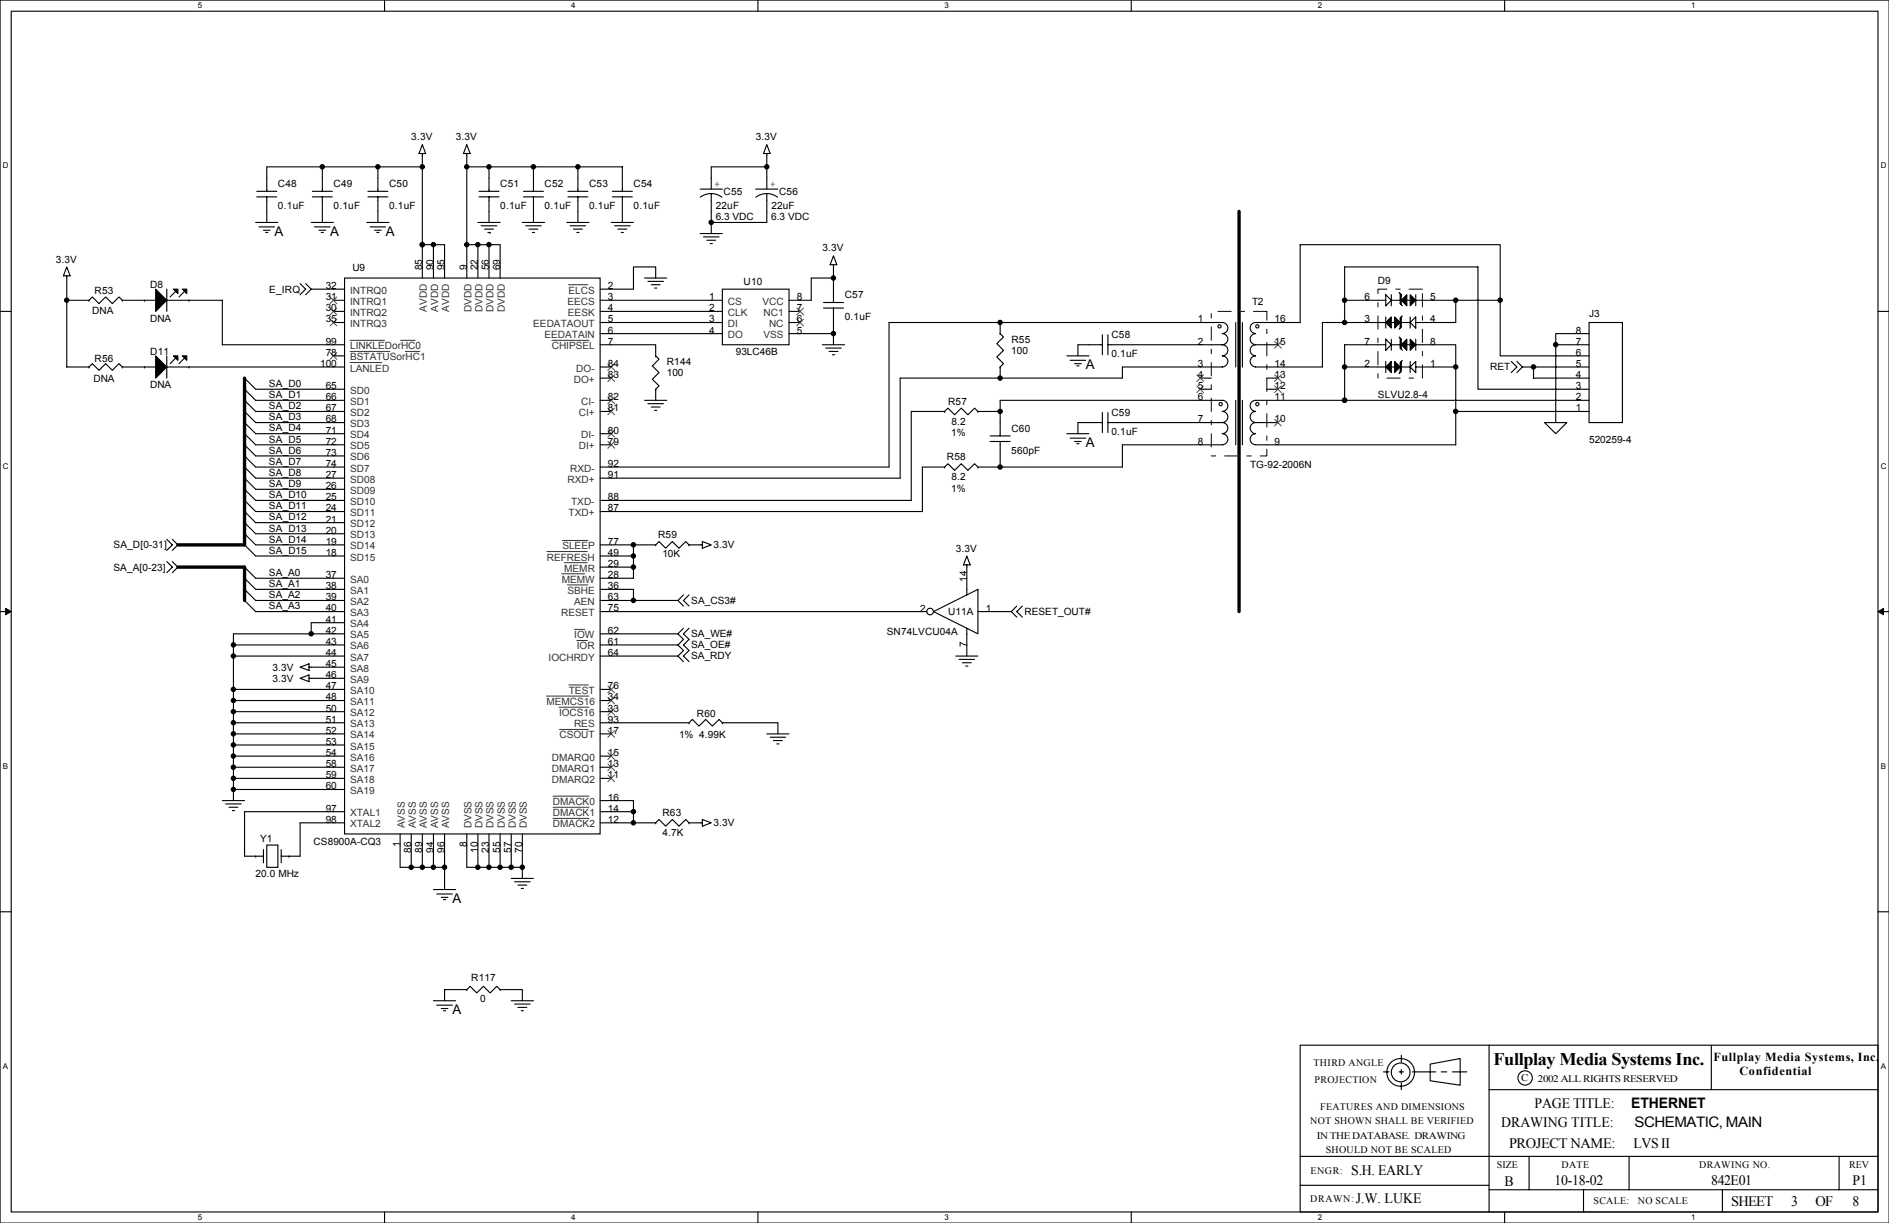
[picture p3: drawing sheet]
<svg xmlns="http://www.w3.org/2000/svg" width="432mm" height="279mm" viewBox="0 0 432 279" stroke-linecap="round" stroke-linejoin="round" font-family="sans-serif">
<path d="M0 0h431.8v279.4h-431.8zM2.6 2.6h426.7v274.3h-426.7z" fill="none" stroke="#000" stroke-width=".25"/>
<g fill="#fff">
<path d="M45.2 .3h1v2h-1z"/>
<path d="M45.2 277.1h1v2.1h-1z"/>
</g>
<path d="M87.9 0v2.6M87.9 276.9v2.5" fill="none" stroke="#000" stroke-width=".25"/>
<g fill="#fff">
<path d="M130.6 .3h1v2h-1z"/>
<path d="M130.6 277.1h1v2.1h-1z"/>
</g>
<path d="M173.2 0v2.6M173.2 276.9v2.5" fill="none" stroke="#000" stroke-width=".25"/>
<g fill="#fff">
<path d="M215.9 .3h1v2h-1z"/>
<path d="M215.9 277.1h1v2.1h-1z"/>
</g>
<path d="M258.6 0v2.6M258.6 276.9v2.5" fill="none" stroke="#000" stroke-width=".25"/>
<g fill="#fff">
<path d="M301.3 .3h1v2h-1z"/>
<path d="M301.3 277.1h1v2.1h-1z"/>
</g>
<path d="M343.9 0v2.6M343.9 276.9v2.5" fill="none" stroke="#000" stroke-width=".25"/>
<g fill="#fff">
<path d="M386.6 .3h1v2h-1z"/>
<path d="M386.6 277.1h1v2.1h-1z"/>
<path d="M.7 36.9h1.2v2h-1.2z"/>
<path d="M429.9 36.9h1.3v2h-1.3z"/>
<path d="M.7 105.4h1.2v2.1h-1.2z"/>
<path d="M429.9 105.4h1.3v2.1h-1.3z"/>
</g>
<path d="M0 71.1h2.6M429.3 71.1h2.5" fill="none" stroke="#000" stroke-width=".25"/>
<g fill="#fff">
<path d="M.7 174h1.2v2h-1.2z"/>
<path d="M429.9 174h1.2v2h-1.2z"/>
</g>
<path d="M0 139.7h2.6M429.3 139.7h2.5" fill="none" stroke="#000" stroke-width=".25"/>
<path d="M1.3 139l1.3 .7-1.3 .7zM429.3 139.7l1.3-.7v1.4z" fill="#000" stroke="#000" stroke-width=".23"/>
<g fill="#fff">
<path d="M.7 242.6h1.2v2h-1.2z"/>
<path d="M429.9 242.6h1.2v2h-1.2z"/>
</g>
<g fill="none" stroke="#000" stroke-width=".25">
<path d="M73.7 38.1v5.6M86.4 38.1v2.6M96.5 33l.8 2.1h-1.5zM96.5 38.1h-35.5v5.6M96.5 35.1v25.9M106.7 33l.8 2.1h-1.6zM106.7 38.1h35.6v5.6M106.7 35.1v25.9M111.8 38.1v5.6M121.9 38.1v5.6M132.1 38.1v5.6M175.3 33l.7 2.1h-1.5z"/>
<path d="M175.3 38.1h-12.7v2.6M175.3 35.1v5.6M58.4 50.8h5.1M58.7 45h4.6M58.7 43.7h4.6M59.2 51.8h3.6M60.2 52.6h1.5M60.7 53.1h.5M61 45v5.8M71.1 50.8h5.1M71.4 45h4.6M71.4 43.7h4.6"/>
<path d="M71.9 51.8h3.6M72.9 52.6h1.5M73.4 53.1h.5M73.7 45v5.8M83.8 50.8h5.1M84.6 51.8h3.6M85.6 52.6h1.5M86.1 53.1h.5M86.4 48.3v2.5M96.5 55.9h5.1v5.1M99.1 55.9v5.1M106.7 55.9h7.6v5.1"/>
<path d="M109.2 50.8h5.1M109.2 55.9v5.1M109.5 45h4.6M109.5 43.7h4.6M110 51.6h3.6M110.8 52.3h2M111.5 53.1h.5M111.8 45v5.8M111.8 55.9v5.1M112 53.1h.1M119.4 50.8h5.1M119.7 45h4.5"/>
<path d="M119.7 43.7h4.5M120.2 51.6h3.5M120.9 52.3h2.1M121.7 53.1h.5M121.9 45v5.8M129.6 50.8h5M129.8 45h4.6M129.8 43.7h4.6M130.3 51.6h3.6M131.1 52.3h2M131.8 53.1h.6M132.1 45v5.8"/>
<path d="M139.7 50.8h5.1M140 45h4.5M140 43.7h4.5M140.5 51.6h3.5M141.2 52.3h2.1M142 53.1h.5M142.3 45v5.8M160 53.4h5.1M160.8 54.1h3.6M161.6 54.9h2M162.3 55.6h.5M162.6 48.3v5.1"/>
<path d="M175.3 48.3v2.5h-12.7M190.5 58.4l.8 2.1h-1.5zM15.3 61l.7 2h-1.5zM15.3 68.6h5M15.3 63v20.8h5M20.3 68.6l.8-.8 1.5 1.6 1.6-1.6 1.5 1.6 1.5-1.6 .8 .8M20.3 68.6h.1M28 68.6h.1M28 68.6h7.6M33 68.6h.1M38.1 68.6h12.7v10.2h25.4M38.1 66.1v5"/>
<path d="M40.2 66.6l-1.3 1.2M42.2 66.6l-1.3 1.2M43.2 68.6h.1M68.6 64.8l1.3 1.3-1.3 1.2M69.9 64.8l1.2 1.3M71.1 66.1l-1.2 1.2M71.1 66.1h5.1M139.7 78.8h10.2v2.5M139.7 76.2h22.9M139.7 73.7h22.9M139.7 68.6h22.9M139.7 71.1h22.9"/>
<path d="M147.3 63.5h5.1M148.1 64.3h3.6M148.9 65h2M149.6 65.8h.5M149.9 63.5v-2.5h-5.1v5.1h-5.1M182.9 76.2h7.6M188 78.8h5.1M188.2 70.4h4.6M188.2 69.1h4.6M188.7 79.5h3.6M190.5 60.5v8.6M190.5 70.4v8.4"/>
<path d="M190.5 63.5h-5.1v5.1h-2.5M228.6 73.7v2.5M252 78.8h-5.6v2.5M252 76.5v4.5M253.3 78.8h21M253.3 76.5v4.5M274.3 73.7h-71.1v33h-63.5M307.4 68.6v-7.6h30.4v27.9h25.4M307.4 68.6v5.1h9.4M307.4 73.7h-5.1v10.1h-10.2M307.4 68.6h9.4M316.8 78.8v-1.3l1.2 1.3"/>
<path d="M316.8 67.3l1.2 1.3-1.2 1.3zM316.8 72.4v2.6M318 78.8l-1.2 1.2v-1.2h-9.4v5h9.4v1.3M318 78.8h2.1M318 73.7h.8M318 68.6h2.1M318 67.3v2.6M318 77.5v2.5M319.8 77l.5 .5v2.3M319.8 66.8l.5 .5v2.3M320.1 77.2v2.3l.5 .5M320.1 67.1v2.3l.5 .5"/>
<path d="M320.3 72.4v2.3l-.5 .5M320.3 73.7h2M320.6 72.2l-.5 .5v2.3M321.6 78.8h.7M321.6 68.6h.7M322.3 73.7l1.3-1.3v2.6zM322.3 72.4v2.6M323.6 78.8h9.2v5M323.6 68.6h9.2M323.6 67.3v2.6M323.6 77.5v2.5M342.9 68.6v12.7h20.3"/>
<path d="M342.9 68.6v-12.7h-45.7v17.8h-5.1M342.9 68.6h-10.1v5.1h-9.2M355.6 78.8v17.7M363.2 73.7h7.7v22.8h-7.7zM363.2 76.2h-7.6v2.6h7.6M20.3 83.8l.8-.7 1.5 1.5 1.6-1.5 1.5 1.5 1.5-1.5 .8 .7M20.3 83.8h.1M28 83.8h.1M28 83.8h7.6M33 83.8h.1M38.1 83.8h38.1M38.1 81.3v5.1"/>
<path d="M40.2 81.8l-1.3 1.3M42.2 81.8l-1.3 1.3M43.2 83.8h.1M55.9 99.1l2.5 2.5h17.8M55.9 96.5l2.5 2.6h17.8M55.9 94l2.5 2.5h17.8M55.9 91.5l2.5 2.5h17.8M55.9 88.9l2.5 2.6h17.8M55.9 86.4l2.5 2.5h17.8M147.3 91.5h5.1M148.1 92.2h3.6M148.9 93h2"/>
<path d="M149.6 93.7h.5M149.9 81.3l.7 .8-1.5 1.5 1.5 1.5-1.5 1.5 1.5 1.6-.7 .7M149.9 81.3h.1M149.9 88.9h.1M149.9 88.9v2.6M189.5 80.3h2M190.3 81h.5M215.9 94h-7.6v20.3h-68.6M223.5 94h5.1M226.3 99.6h4.6M228.6 83.8v2.6M243.9 99.1h5"/>
<path d="M243.9 81.3h5M244.6 82.3h3.6M245.6 83.1h1.6M246.1 83.6h.6M252 96.5h-5.6v2.6M252 94.3v4.5M253.3 96.5h21M253.3 94.3v4.5M274.3 83.8h-17.7v2.6h-50.8v22.8h-66.1M274.3 91.5h-45.7v8.1M292.1 91.5h71.1M307.4 83.8v7.7"/>
<path d="M316.8 82.6v1.2M318 83.8h.8M320.1 85.1l-.3 .3M320.3 82.6v2.3l-.2 .2M320.3 83.8h2M320.6 82.3l-.5 .5v2.3M322.3 83.8l1.3-1.2v2.5zM322.3 82.6v2.5M323.6 83.8h9.2v10.2h30.4M332.8 94v7.6h-40.7M345.5 82.6l1.2 1.2-1.2 1.3M346.7 82.6l1.3 1.2"/>
<path d="M348 83.8l-1.3 1.3M348 83.8h15.2M350.5 83.8v2.6h12.7M353.1 96.5h5.1l-2.6 2.6zM55.9 101.6l2.5 2.6h17.8M55.9 119.4l2.5 2.5h17.8M55.9 116.9l2.5 2.5h17.8M55.9 114.3l2.5 2.6h17.8M55.9 109.2l2.5 2.6h17.8M55.9 111.8l2.5 2.5h17.8M55.9 106.7l2.5 2.5h17.8M55.9 104.2l2.5 2.5h17.8"/>
<path d="M215.9 106.7h-5.1v10.2h-71.1M226.3 100.9h4.6M228.6 100.9v5.8M244.6 100.1h3.6M245.6 100.9h1.6M246.1 101.4h.6M274.3 101.6h-17.7v5.1h-33.1M38.1 128.3l1.3 1.3-1.3 1.2M38.1 123.2l1.3 1.3-1.3 1.3M39.4 128.3l1.3 1.3-1.3 1.2M39.4 123.2l1.3 1.3-1.3 1.3M55.9 124.5l2.5 2.5h17.8"/>
<path d="M55.9 121.9l2.5 2.6h17.8M55.9 137.2l2.5 2.5h17.8M55.9 134.6l2.5 2.6h17.8M55.9 132.1l2.5 2.5h17.8M55.9 129.6l2.5 2.5h17.8M139.7 124.5h10.2M139.7 127h5.1M139.7 137.2h15.3M139.7 134.6h5.1v2.6M139.7 139.7h71.1M139.7 129.6h5.1M144.8 124.5v7.6h-5.1"/>
<path d="M149.9 124.5l.7-.8 1.6 1.5 1.5-1.5 1.5 1.5 1.5-1.5 .8 .8M149.9 124.5h.1M155 137.2l1.2 1.3M156.2 135.9l-1.2 1.3M157.5 135.9l-1.3 1.3 1.3 1.3M157.5 124.5h.1M157.5 124.5h3M160.5 123.7l2.1 .8-2.1 .7zM213.4 139.7l10.1-5.1v10.2zM221 127l.8 2.1h-1.6zM221 129.1v3M221 134.6v1.3"/>
<path d="M223.5 139.7h7.7M231.2 139.7l1.2 1.3M232.4 138.5l-1.2 1.2M233.7 138.5l-1.3 1.2 1.3 1.3M53.4 157.5h22.8M53.4 147.3h22.8M53.4 149.9h22.8M68.6 155l2-.8v1.5zM68.6 152.4l2-.7v1.5zM70.6 155h5.6M70.6 152.4h5.6M76.2 144.8h-22.8v38.1"/>
<path d="M76.2 142.3h-5.1v2.5M139.7 144.8h15.3M139.7 147.3h15.3M139.7 149.9h15.3M155 144.8l1.2 1.3-1.2 1.2M155 147.3l1.2 1.3-1.2 1.3M155 149.9l1.2 1.3M156.2 143.5l-1.2 1.3M157.5 143.5l-1.3 1.3 1.3 1.3-1.3 1.2 1.3 1.3-1.3 1.3 1.3 1.3M218.5 149.9h5M219.2 150.6h3.6M220 151.4h2"/>
<path d="M220.7 152.2h.6M221 143.5v1.3M221 147.3v2.6M53.4 162.6h22.8M53.4 170.2h22.8M53.4 165.1h22.8M53.4 167.7h22.8M53.4 177.8h22.8M53.4 160h22.8M53.4 175.3h22.8M53.4 172.7h22.8M139.7 165.1h17.8"/>
<path d="M157.5 165.1l.8-.7 1.5 1.5 1.5-1.5 1.5 1.5 1.6-1.5 .7 .7M157.5 165.1h.1M165.1 165.1h.1M165.1 165.1h12.7v2.6M175.3 167.7h5.1M176 168.4h3.6M176.8 169.2h2M177.6 169.9h.5M50.8 182.9h5.1M51.6 183.7h3.5M52.3 184.4h2.1M53.1 185.2h.5"/>
<path d="M53.4 180.4h22.8M76.2 185.4h-20.3v10.2h2.5M76.2 188h-7.6v7.6h-2.5M91.5 193.1v5h10.1M94 193.1v5M96.5 193.1v5M99.1 193.1v5M101.6 193.1v10.1M106.7 193.1v5h12.7M109.2 193.1v5M111.8 193.1v5M114.3 193.1v5"/>
<path d="M116.9 193.1v5M119.4 193.1v7.6M139.7 185.4h5.1M139.7 188h10.2M139.7 182.9h5.1v5.1M157.5 188h3M160.5 187.2l2.1 .8-2.1 .7zM0 208.3h2.6M99.1 203.2h5.1M99.8 204.2h3.6M100.9 205h1.5M101.4 205.5h.5"/>
<path d="M116.9 200.7h5M117.6 201.4h3.6M118.4 202.2h2M119.1 203h.6M429.3 208.3h2.5M99.1 228.6h5.1M99.8 229.6h3.6M100.9 230.4h1.5M101.4 230.9h.5M106.7 226.1l.8-.8 1.5 1.5 1.5-1.5 1.5 1.5 1.6-1.5 .7 .8M106.7 226.1h.1M106.7 226.1h-5.1v2.5"/>
<path d="M114.3 226.1h5.1v2.5M114.3 226.1h.1M116.9 228.6h5M117.6 229.4h3.6M118.4 230.1h2M119.1 230.9h.6M340.4 238.8h88.9v38.1h-88.9zM340.4 238.8h-43.2v38.1h43.2M391.2 238.8v10.1M316.3 244.9h1.2M319.8 244.9h1M320.3 241.1v1.5"/>
<path d="M320.3 244.4v1M320.3 247.4v1.5M322.9 244.9h5.3M326.9 243.1l6.9-1.3v6.1l-6.9-1zM329.5 244.9h1.2M332 244.9h3.3M340.4 248.9h88.9M297.2 264.2h132.1M297.2 270.8h43.2M340.4 271.8h88.9M349.5 264.2v7.6M362 271.8v5.1"/>
<path d="M372.4 264.2v7.6M393.7 271.8v5.1M420.4 264.2v7.6"/>
<circle cx="320.2" cy="245" r="3.2"/>
<circle cx="320.2" cy="245" r="2.15"/>
<circle cx="348.6" cy="246.3" r="1.64"/>
</g>
<path d="M283.2 48.3v91.4M55.9 86.4v38.1h-15.2M40.7 129.6h15.2v7.6" fill="none" stroke="#000" stroke-width=".76"/>
<g fill="#000" stroke="#000" stroke-width=".25">
<path d="M35.6 66.1l2.5 2.5-2.5 2.5z" fill-rule="evenodd"/>
<path d="M39.6 66.1h1.1v1z" fill-rule="evenodd"/>
<path d="M41.7 66.1h1v1z" fill-rule="evenodd"/>
<path d="M318 72.4v2.6l-1.2-1.3z" fill-rule="evenodd"/>
<path d="M318.8 72.4l1.3 1.3-1.3 1.3z" fill-rule="evenodd"/>
<path d="M320.3 78.8l1.3-1.3v2.5z" fill-rule="evenodd"/>
<path d="M320.3 68.6l1.3-1.3v2.6z" fill-rule="evenodd"/>
<path d="M322.3 77.5l1.3 1.3-1.3 1.2z" fill-rule="evenodd"/>
<path d="M322.3 67.3l1.3 1.3-1.3 1.3z" fill-rule="evenodd"/>
<path d="M35.6 81.3l2.5 2.5-2.5 2.6z" fill-rule="evenodd"/>
<path d="M39.6 81.3h1.1v1z" fill-rule="evenodd"/>
<path d="M41.7 81.3h1v1z" fill-rule="evenodd"/>
<path d="M318 82.6v2.5l-1.2-1.3z" fill-rule="evenodd"/>
<path d="M318.8 82.6l1.3 1.2-1.3 1.3z" fill-rule="evenodd"/>
</g>
<path d="M315 66.1h10.1v20.3h-10.1z" fill="none" stroke="#fff" stroke-width=".23" stroke-dasharray="3 2 1 2"/>
<path d="M315 66.1h10.1v20.3h-10.1z" fill="none" stroke="#000" stroke-width=".23" stroke-dasharray="3 2 1 2"/>
<circle cx="212.6" cy="139.7" r=".76" fill="#fff" stroke="#000" stroke-width=".25"/>
<g fill="none" stroke="#000" stroke-width=".25">
<path d="M84.1 45h4.6M84.1 43.7h4.6M86.4 40.7v3M86.4 45v3.3M160 43.2h5.1M160.1 45a4.1 4.1 0 0 1 4.9 0M162.6 40.7v2.5M162.6 44.2v4.1M172.7 43.2h5.1M172.8 45a4.1 4.1 0 0 1 4.9 0M175.3 40.7v2.5M175.3 44.2v4.1"/>
<path d="M76.2 73.7h2.6M76.2 78.8h2.6M76.2 66.1h2.6M76.2 68.6h2.6M76.2 71.1h2.6M78.8 63.5h58.4v127h-58.4zM96.5 61v2.5M99.1 61v2.5M101.6 61v2.5M106.7 61v2.5M109.2 61v2.5M111.8 61v2.5"/>
<path d="M114.3 61v2.5M137.2 73.7h2.5M137.2 78.8h2.5M137.2 66.1h2.5M137.2 68.6h2.5M137.2 71.1h2.5M137.2 76.2h2.5M162.6 73.7h2.5M162.6 68.6h2.5M162.6 71.1h2.5M162.6 76.2h2.5M165.1 66.1h15.3v12.7h-15.3z"/>
<path d="M180.4 73.7h2.5M180.4 68.6h2.5M180.4 71.1h2.5M180.4 76.2h2.5M228.6 76.2l.8 .8-1.5 1.5 1.5 1.5-1.5 1.6 1.5 1.5-.8 .7M228.6 76.2h.1M274.3 73.7h5.1M274.3 78.8h5.1M279.4 73.7a1.26 1.26 0 0 1 1.3 1.2 1.26 1.26 0 0 1-1.3 1.3M279.4 76.2a1.26 1.26 0 0 1 1.3 1.3 1.26 1.26 0 0 1-1.3 1.2 1.27 1.27 0 0 1 1.3 1.3 1.27 1.27 0 0 1-1.3 1.3M282.5 73.7v10.1M284 73.7v10.1"/>
<path d="M287 78.8a1.26 1.26 0 0 0-1.2 1.2 1.26 1.26 0 0 0 1.2 1.3M287 76.2a1.26 1.26 0 0 0-1.2 1.3 1.26 1.26 0 0 0 1.2 1.2M287 78.8h5.1M292.1 73.7h-5.1a1.26 1.26 0 0 0-1.2 1.2 1.26 1.26 0 0 0 1.2 1.3M76.2 83.8h2.6M76.2 91.5h2.6M76.2 96.5h2.6M76.2 88.9h2.6M76.2 94h2.6M76.2 99.1h2.6M76.2 81.3h2.6M137.2 83.8h2.5"/>
<path d="M137.2 91.5h2.5M137.2 86.4h2.5M137.2 94h2.5M137.2 99.1h2.5M215.9 94l.8-.8 1.5 1.6 1.5-1.6 1.6 1.6 1.5-1.6 .7 .8M215.9 94h.1M223.5 94h.1M228.6 83.8h.1M274.3 83.8h5.1M274.3 91.5h5.1M274.3 96.5h5.1M274.3 86.4h2.6"/>
<path d="M274.3 88.9h2.6M279.4 81.3a1.26 1.26 0 0 1 1.3 1.3 1.26 1.26 0 0 1-1.3 1.2M279.4 91.5a1.26 1.26 0 0 1 1.3 1.2 1.26 1.26 0 0 1-1.3 1.3 1.27 1.27 0 0 1 1.3 1.2 1.27 1.27 0 0 1-1.3 1.3 1.27 1.27 0 0 1 1.3 1.3 1.27 1.27 0 0 1-1.3 1.3M279.4 99.1a1.26 1.26 0 0 1 1.3 1.2 1.26 1.26 0 0 1-1.3 1.3M282.5 91.5v10.1M284 91.5v10.1M287 81.3a1.26 1.26 0 0 0-1.2 1.3 1.26 1.26 0 0 0 1.2 1.2h5.1M287 96.5a1.26 1.26 0 0 0-1.2 1.3 1.26 1.26 0 0 0 1.2 1.3M287 99.1a1.26 1.26 0 0 0-1.2 1.2 1.26 1.26 0 0 0 1.2 1.3h5.1M287 96.5h5.1M289.6 86.4h2.5M289.6 88.9h2.5"/>
<path d="M292.1 91.5h-5.1a1.27 1.27 0 0 0-1.2 1.2 1.27 1.27 0 0 0 1.2 1.3 1.26 1.26 0 0 0-1.2 1.3 1.26 1.26 0 0 0 1.2 1.2M76.2 101.6h2.6M76.2 119.4h2.6M76.2 116.9h2.6M76.2 114.3h2.6M76.2 111.8h2.6M76.2 109.2h2.6M76.2 104.2h2.6M76.2 106.7h2.6M137.2 101.6h2.5M137.2 116.9h2.5M137.2 114.3h2.5"/>
<path d="M137.2 109.2h2.5M137.2 106.7h2.5M215.9 106.7l.8-.8 1.5 1.6 1.5-1.6 1.6 1.6 1.5-1.6 .7 .8M215.9 106.7h.1M223.5 106.7h.1M274.3 101.6h5.1M76.2 139.7h2.6M76.2 127h2.6M76.2 124.5h2.6M76.2 121.9h2.6M76.2 132.1h2.6M76.2 134.6h2.6"/>
<path d="M76.2 137.2h2.6M137.2 139.7h2.5M137.2 127h2.5M137.2 124.5h2.5M137.2 132.1h2.5M137.2 129.6h2.5M137.2 134.6h2.5M137.2 137.2h2.5M210.8 139.7h1.1M221 132.1v2.5M76.2 142.3h2.6M76.2 144.8h2.6"/>
<path d="M76.2 147.3h2.6M76.2 149.9h2.6M76.2 152.4h2.6M76.2 155h2.6M76.2 157.5h2.6M137.2 144.8h2.5M137.2 147.3h2.5M137.2 149.9h2.5M137.2 157.5h2.5M221 144.8v2.5M76.2 177.8h2.6M76.2 175.3h2.6"/>
<path d="M76.2 172.7h2.6M76.2 167.7h2.6M76.2 162.6h2.6M76.2 160h2.6M76.2 165.1h2.6M76.2 170.2h2.6M137.2 177.8h2.5M137.2 175.3h2.5M137.2 172.7h2.5M137.2 167.7h2.5M137.2 162.6h2.5M137.2 160h2.5"/>
<path d="M137.2 165.1h2.5M58.4 195.6h.1M58.4 195.6h1.8M60.2 194.1v3M61 193.1h2.5v5h-2.5zM64.3 194.1v3M64.3 195.6h1.8M66.1 195.6h.1M76.2 188h2.6M76.2 185.4h2.6M76.2 180.4h2.6M91.5 190.5v2.6"/>
<path d="M94 190.5v2.6M96.5 190.5v2.6M99.1 190.5v2.6M101.6 190.5v2.6M106.7 190.5v2.6M109.2 190.5v2.6M111.8 190.5v2.6M114.3 190.5v2.6M116.9 190.5v2.6M119.4 190.5v2.6M137.2 188h2.5M137.2 185.4h2.5"/>
<path d="M137.2 182.9h2.5M149.9 188l.7-.8 1.6 1.5 1.5-1.5 1.5 1.5 1.5-1.5 .8 .8M149.9 188h.1M157.5 188h.1"/>
<circle cx="278.8" cy="74.6" r=".38"/>
<circle cx="287.4" cy="74.6" r=".38"/>
<circle cx="279" cy="92.3" r=".38"/>
<circle cx="287.4" cy="92.3" r=".38"/>
</g>
<path d="M276.9 71.1h12.7v33.1h-12.7z" fill="none" stroke="#fff" stroke-width=".23" stroke-dasharray="3 2 1 2"/>
<path d="M276.9 71.1h12.7v33.1h-12.7z" fill="none" stroke="#000" stroke-width=".23" stroke-dasharray="3 2 1 2"/>
<g fill="none" stroke="#4c4c4c" stroke-width=".23">
<path d="M75.5 70.4l1.5 1.5M75.5 67.8l1.5 1.6M75.5 72.9l1.5 1.6M77 70.4l-1.6 1.5M77 67.8l-1.6 1.6M77 72.9l-1.6 1.6M182.1 72.9l1.6 1.6M182.1 70.4l1.6 1.5M183.7 72.9l-1.6 1.6M183.7 70.4l-1.6 1.5M291.4 78l1.5 1.5M292.9 78l-1.6 1.5"/>
<path d="M75.5 80.5l1.5 1.6M77 80.5l-1.6 1.6M139 98.3l1.5 1.6M139 93.2l1.5 1.6M139 90.7l1.5 1.5M139 85.6l1.5 1.6M139 83.1l1.5 1.5M140.5 98.3l-1.6 1.6M140.5 93.2l-1.6 1.6M140.5 90.7l-1.6 1.5M140.5 85.6l-1.6 1.6M140.5 83.1l-1.6 1.5"/>
<path d="M273.6 85.6l1.5 1.6M273.6 88.2l1.5 1.5M275.1 85.6l-1.5 1.6M275.1 88.2l-1.5 1.5M291.4 95.8l1.5 1.5M291.4 88.2l1.5 1.5M291.4 85.6l1.5 1.6M292.9 95.8l-1.6 1.5M292.9 88.2l-1.6 1.5M292.9 85.6l-1.6 1.6M139 100.9l1.5 1.5M140.5 100.9l-1.6 1.5"/>
<path d="M139 159.3l1.5 1.5M139 156.7l1.5 1.6M140.5 159.3l-1.6 1.5M140.5 156.7l-1.6 1.6M139 177.1l1.5 1.5M139 174.5l1.5 1.6M139 172l1.5 1.5M139 166.9l1.5 1.5M139 161.8l1.5 1.6M140.5 177.1l-1.6 1.5M140.5 174.5l-1.6 1.6M140.5 172l-1.6 1.5"/>
<path d="M140.5 166.9l-1.6 1.5M140.5 161.8l-1.6 1.6"/>
</g>
<g fill="none" stroke="#333" stroke-width=".23">
<path d="M80 77.7h7.9M91.6 77.7h3.3M126.1 77.7h8.5M129.9 65h4.5M80 80.3h9.1M80 82.8h7.3M92.6 80.3h3.3M125 126h9.3M128.4 131.1h5.3M128.5 123.5h5.9M129 128.5h5.3M129.7 133.6h4.7"/>
<path d="M124.9 159h9.7M130 156.5h4.5M131.3 143.8h2.4M131.8 146.3h2.5M127.8 161.6h6.8M127.9 166.6h6.6M126.4 187h8.2M126.4 184.4h8.2M126.4 181.9h8.2"/>
</g>
<g fill="#000" stroke="#000" stroke-width=".25">
<circle cx="73.7" cy="38.1" r=".5"/>
<circle cx="86.4" cy="38.1" r=".5"/>
<circle cx="96.5" cy="38.1" r=".5"/>
<circle cx="106.7" cy="38.1" r=".5"/>
<circle cx="111.8" cy="38.1" r=".5"/>
<circle cx="121.9" cy="38.1" r=".5"/>
<circle cx="132.1" cy="38.1" r=".5"/>
<circle cx="175.3" cy="38.1" r=".5"/>
<circle cx="96.5" cy="55.9" r=".5"/>
<circle cx="99.1" cy="55.9" r=".5"/>
<circle cx="106.7" cy="55.9" r=".5"/>
<circle cx="109.2" cy="55.9" r=".5"/>
<circle cx="111.8" cy="55.9" r=".5"/>
<circle cx="162.6" cy="50.8" r=".5"/>
<circle cx="15.2" cy="68.6" r=".5"/>
<circle cx="190.5" cy="76.2" r=".5"/>
<circle cx="190.5" cy="63.5" r=".5"/>
<circle cx="228.6" cy="73.7" r=".5"/>
<circle cx="307.3" cy="73.7" r=".5"/>
<circle cx="307.3" cy="68.6" r=".5"/>
<circle cx="332.7" cy="68.6" r=".5"/>
<circle cx="342.9" cy="68.6" r=".5"/>
<circle cx="355.6" cy="78.7" r=".5"/>
<circle cx="228.6" cy="86.4" r=".5"/>
<circle cx="228.6" cy="94" r=".5"/>
<circle cx="307.3" cy="91.4" r=".5"/>
<circle cx="307.3" cy="83.8" r=".5"/>
<circle cx="332.7" cy="94" r=".5"/>
<circle cx="332.7" cy="83.8" r=".5"/>
<circle cx="350.5" cy="83.8" r=".5"/>
<circle cx="228.6" cy="106.7" r=".5"/>
<circle cx="144.8" cy="127" r=".5"/>
<circle cx="144.8" cy="129.5" r=".5"/>
<circle cx="144.8" cy="124.5" r=".5"/>
<circle cx="144.8" cy="137.2" r=".5"/>
<circle cx="53.3" cy="157.5" r=".5"/>
<circle cx="53.3" cy="147.3" r=".5"/>
<circle cx="53.3" cy="149.9" r=".5"/>
<circle cx="71.1" cy="144.8" r=".5"/>
<circle cx="53.3" cy="177.8" r=".5"/>
<circle cx="53.3" cy="172.7" r=".5"/>
<circle cx="53.3" cy="160" r=".5"/>
<circle cx="53.3" cy="170.2" r=".5"/>
<circle cx="53.3" cy="167.6" r=".5"/>
<circle cx="53.3" cy="165.1" r=".5"/>
<circle cx="53.3" cy="175.3" r=".5"/>
<circle cx="53.3" cy="162.6" r=".5"/>
<circle cx="53.3" cy="180.3" r=".5"/>
<circle cx="94" cy="198.1" r=".5"/>
<circle cx="96.5" cy="198.1" r=".5"/>
<circle cx="99.1" cy="198.1" r=".5"/>
<circle cx="101.6" cy="198.1" r=".5"/>
<circle cx="109.2" cy="198.1" r=".5"/>
<circle cx="111.8" cy="198.1" r=".5"/>
<circle cx="114.3" cy="198.1" r=".5"/>
<circle cx="116.8" cy="198.1" r=".5"/>
<circle cx="119.4" cy="198.1" r=".5"/>
<circle cx="144.8" cy="185.4" r=".5"/>
<circle cx="144.8" cy="188" r=".5"/>
</g>
<text font-size="4.1" x="341.4" y="243.3">Fullplay Media Systems Inc.</text>
<g font-size="3.3">
<text x="343.2" y="257.5">DRAWING TITLE:</text>
<text x="350.8" y="253.2">PAGE TITLE:</text>
<text x="372.9" y="253">ETHERNET</text>
<text x="373.7" y="257.5">SCHEMATIC, MAIN</text>
<text x="345" y="262.3">PROJECT NAME:</text>
<text x="373.4" y="262.3">LVS II</text>
<text x="308.9" y="268.4">S.H. EARLY</text>
<text x="309.9" y="274.8">J.W. LUKE</text>
<text x="343.9" y="271">B</text>
<text x="355.4" y="270.7">10-18-02</text>
<text x="391.2" y="270.7">842E01</text>
<text x="395.8" y="275.5">SHEET</text>
<text x="409.5" y="275.5">3</text>
<text x="415" y="275.5">OF</text>
<text x="423.4" y="275.5">8</text>
<text x="423.4" y="270.7">P1</text>
</g>
<g font-size="3">
<text x="62.8" y="53.8">A</text>
<text x="75.5" y="53.8">A</text>
<text x="88.2" y="53.8">A</text>
<text x="248.2" y="84.3">A</text>
<text x="248.2" y="102.1">A</text>
<text x="103.4" y="206.2">A</text>
<text x="103.4" y="231.6">A</text>
</g>
<g font-size="2.8">
<text x="391.7" y="242.3">Fullplay Media Systems, Inc.</text>
<text x="397.6" y="245.6">Confidential</text>
</g>
<g font-size="2.3">
<text x="94" y="32">3.3V</text>
<text x="104.2" y="32">3.3V</text>
<text x="172.8" y="32">3.3V</text>
<text x="63.5" y="42.7">C48</text>
<text x="63.5" y="47.8">0.1uF</text>
<text x="76.2" y="42.7">C49</text>
<text x="76.2" y="47.8">0.1uF</text>
<text x="88.9" y="42.7">C50</text>
<text x="88.9" y="47.8">0.1uF</text>
<text x="114.3" y="42.7">C51</text>
<text x="114.3" y="47.8">0.1uF</text>
<text x="124.5" y="42.7">C52</text>
<text x="124.5" y="47.8">0.1uF</text>
<text x="134.7" y="42.7">C53</text>
<text x="134.7" y="47.8">0.1uF</text>
<text x="144.8" y="42.7">C54</text>
<text x="144.8" y="47.8">0.1uF</text>
<text x="163.3" y="42.7">+</text>
<text x="163.6" y="47.8">22uF</text>
<text x="165.4" y="44.5">C55</text>
<text x="176" y="42.7">+</text>
<text x="176.3" y="47.8">22uF</text>
<text x="178.1" y="44.5">C56</text>
<text x="163.6" y="50.3">6.3 VDC</text>
<text x="176.3" y="50.3">6.3 VDC</text>
<text x="12.7" y="60">3.3V</text>
<text x="188" y="57.4">3.3V</text>
<text x="34.3" y="65.8">D8</text>
<text x="80.5" y="62">U9</text>
<text x="96.5" y="61.7" transform="rotate(-90 96.5 61.7)">85</text>
<text x="99.1" y="61.7" transform="rotate(-90 99.1 61.7)">90</text>
<text x="101.6" y="61.7" transform="rotate(-90 101.6 61.7)">95</text>
<text x="106.7" y="61.7" transform="rotate(-90 106.7 61.7)">9</text>
<text x="109.2" y="61.7" transform="rotate(-90 109.2 61.7)">22</text>
<text x="111.8" y="61.7" transform="rotate(-90 111.8 61.7)">56</text>
<text x="114.3" y="61.7" transform="rotate(-90 114.3 61.7)">69</text>
<text x="170" y="65.1">U10</text>
<text x="315" y="64.8">D9</text>
<text x="21.1" y="71.7">DNA</text>
<text x="21.6" y="67.1">R53</text>
<text x="61.5" y="66.8">E_IRQ</text>
<text x="74.4" y="71.1">30</text>
<text x="74.4" y="68.6">31</text>
<text x="74.4" y="66">32</text>
<text x="139" y="71.1">4</text>
<text x="139" y="66">2</text>
<text x="139" y="68.6">3</text>
<text x="162.1" y="68.6">1</text>
<text x="162.1" y="71.1">2</text>
<text x="182.1" y="68.6">8</text>
<text x="182.1" y="71.1">7</text>
<text x="193.1" y="68.1">C57</text>
<text x="286.2" y="69.6">T2</text>
<text x="311.9" y="68.6">6</text>
<text x="326.9" y="68.6">5</text>
<text x="34.3" y="73.4">DNA</text>
<text x="74.4" y="73.7">35</text>
<text x="139" y="73.7">5</text>
<text x="139" y="76.2">6</text>
<text x="162.1" y="73.7">3</text>
<text x="162.1" y="76.2">4</text>
<text x="182.1" y="73.7">6</text>
<text x="182.1" y="76.2">5</text>
<text x="193.1" y="73.2">0.1uF</text>
<text x="254" y="77.3">C58</text>
<text x="273.8" y="73.7">1</text>
<text x="291.4" y="73.7">16</text>
<text x="311.9" y="73.7">3</text>
<text x="326.9" y="73.7">4</text>
<text x="360.2" y="76.2">8</text>
<text x="363.2" y="72.4">J3</text>
<text x="21.6" y="82.6">R56</text>
<text x="34.3" y="81.1">D11</text>
<text x="73.2" y="83.8">100</text>
<text x="74.4" y="81.3">78</text>
<text x="74.4" y="78.7">99</text>
<text x="139" y="78.7">7</text>
<text x="139" y="83.8">84</text>
<text x="152.4" y="83.4">R144</text>
<text x="168.2" y="81.1">93LC46B</text>
<text x="231.2" y="80.8">100</text>
<text x="231.2" y="78.3">R55</text>
<text x="254" y="81.6">0.1uF</text>
<text x="273.8" y="83.8">3</text>
<text x="273.8" y="78.7">2</text>
<text x="291.4" y="83.8">14</text>
<text x="291.4" y="78.7">15</text>
<text x="311.9" y="83.8">2</text>
<text x="311.9" y="78.7">7</text>
<text x="326.9" y="83.8">1</text>
<text x="326.9" y="78.7">8</text>
<text x="360.2" y="83.8">5</text>
<text x="360.2" y="81.3">6</text>
<text x="360.2" y="78.7">7</text>
<text x="21.4" y="87.2">DNA</text>
<text x="34.3" y="88.7">DNA</text>
<text x="61.5" y="88.4">SA_D0</text>
<text x="74.4" y="88.9">65</text>
<text x="139" y="86.4">83</text>
<text x="152.4" y="85.9">100</text>
<text x="273.8" y="86.4">4</text>
<text x="273.8" y="88.9">5</text>
<text x="291.4" y="88.9">12</text>
<text x="291.4" y="86.4">13</text>
<text x="340.6" y="84.6">RET</text>
<text x="360.2" y="88.9">3</text>
<text x="360.2" y="86.4">4</text>
<text x="61.5" y="93.5">SA_D2</text>
<text x="61.5" y="91">SA_D1</text>
<text x="74.4" y="91.4">66</text>
<text x="74.4" y="94">67</text>
<text x="139" y="91.4">82</text>
<text x="139" y="94">81</text>
<text x="216.7" y="92.5">R57</text>
<text x="254" y="95">C59</text>
<text x="273.8" y="91.4">6</text>
<text x="291.4" y="91.4">11</text>
<text x="315" y="91">SLVU2.8-4</text>
<text x="360.2" y="94">1</text>
<text x="360.2" y="91.4">2</text>
<text x="61.5" y="98.6">SA_D4</text>
<text x="61.5" y="101.1">SA_D5</text>
<text x="61.5" y="96">SA_D3</text>
<text x="74.4" y="96.5">68</text>
<text x="74.4" y="99.1">71</text>
<text x="74.4" y="101.6">72</text>
<text x="139" y="99.1">80</text>
<text x="139" y="101.6">79</text>
<text x="217.4" y="99.6">1%</text>
<text x="217.5" y="97.1">8.2</text>
<text x="231.2" y="98.6">C60</text>
<text x="254" y="99.4">0.1uF</text>
<text x="273.8" y="96.5">7</text>
<text x="273.8" y="101.6">8</text>
<text x="291.4" y="101.6">9</text>
<text x="291.4" y="96.5">10</text>
<text x="363.2" y="101.1">520259-4</text>
<text x="61.5" y="103.7">SA_D6</text>
<text x="61.5" y="106.2">SA_D7</text>
<text x="74.4" y="104.1">73</text>
<text x="74.4" y="106.7">74</text>
<text x="139" y="106.7">92</text>
<text x="216.5" y="105.2">R58</text>
<text x="231.2" y="103.7">560pF</text>
<text x="285.8" y="107">TG-92-2006N</text>
<text x="61.5" y="108.7">SA_D8</text>
<text x="61.5" y="113.8">SA_D10</text>
<text x="61.5" y="111.3">SA_D9</text>
<text x="74.4" y="111.8">26</text>
<text x="74.4" y="109.2">27</text>
<text x="139" y="109.2">91</text>
<text x="217.4" y="112.3">1%</text>
<text x="217.5" y="109.8">8.2</text>
<text x="61.5" y="118.9">SA_D12</text>
<text x="61.5" y="116.4">SA_D11</text>
<text x="74.4" y="119.4">21</text>
<text x="74.4" y="116.8">24</text>
<text x="74.4" y="114.3">25</text>
<text x="139" y="114.3">88</text>
<text x="139" y="116.8">87</text>
<text x="26" y="125.3">SA_D[0-31]</text>
<text x="61.5" y="124">SA_D14</text>
<text x="61.5" y="121.4">SA_D13</text>
<text x="74.4" y="124.5">19</text>
<text x="74.4" y="121.9">20</text>
<text x="139" y="124.5">77</text>
<text x="150.4" y="123">R59</text>
<text x="163.1" y="125.3">3.3V</text>
<text x="25.9" y="130.3">SA_A[0-23]</text>
<text x="61.5" y="126.5">SA_D15</text>
<text x="61.5" y="131.6">SA_A0</text>
<text x="74.4" y="127">18</text>
<text x="139" y="129.5">29</text>
<text x="139" y="127">49</text>
<text x="151.4" y="127.3">10K</text>
<text x="218.5" y="126">3.3V</text>
<text x="61.5" y="136.7">SA_A2</text>
<text x="61.5" y="134.1">SA_A1</text>
<text x="74.4" y="132.1">37</text>
<text x="74.4" y="134.6">38</text>
<text x="74.4" y="137.2">39</text>
<text x="139" y="132.1">28</text>
<text x="139" y="134.6">36</text>
<text x="139" y="137.2">63</text>
<text x="158" y="138">SA_CS3#</text>
<text x="221" y="132.9" transform="rotate(-90 221 132.9)">14</text>
<text x="61.5" y="139.2">SA_A3</text>
<text x="74.4" y="139.7">40</text>
<text x="74.4" y="142.2">41</text>
<text x="139" y="139.7">75</text>
<text x="210.3" y="139.7">2</text>
<text x="216.7" y="140.5">U11A</text>
<text x="225.3" y="139.7">1</text>
<text x="234.2" y="140.5">RESET_OUT#</text>
<text x="74.4" y="144.8">42</text>
<text x="74.4" y="147.3">43</text>
<text x="74.4" y="149.9">44</text>
<text x="139" y="149.9">64</text>
<text x="139" y="147.3">61</text>
<text x="139" y="144.8">62</text>
<text x="158" y="145.6">SA_WE#</text>
<text x="158" y="148.1">SA_OE#</text>
<text x="202.7" y="145.1">SN74LVCU04A</text>
<text x="221" y="147.9" transform="rotate(-90 221 147.9)">7</text>
<text x="62.3" y="155.7">3.3V</text>
<text x="62.3" y="153.2">3.3V</text>
<text x="74.4" y="152.4">45</text>
<text x="74.4" y="154.9">46</text>
<text x="158" y="150.7">SA_RDY</text>
<text x="74.4" y="157.5">47</text>
<text x="74.4" y="160">48</text>
<text x="139" y="160">34</text>
<text x="139" y="157.5">76</text>
<text x="74.4" y="162.6">50</text>
<text x="74.4" y="165.1">51</text>
<text x="74.4" y="167.6">52</text>
<text x="139" y="167.6">17</text>
<text x="139" y="162.6">33</text>
<text x="139" y="165.1">93</text>
<text x="159.3" y="163.9">R60</text>
<text x="74.4" y="170.2">53</text>
<text x="74.4" y="172.7">54</text>
<text x="139" y="172.7">15</text>
<text x="155.2" y="168.7">1% 4.99K</text>
<text x="74.4" y="175.3">58</text>
<text x="74.4" y="177.8">59</text>
<text x="139" y="177.8">11</text>
<text x="139" y="175.3">13</text>
<text x="74.4" y="180.3">60</text>
<text x="74.4" y="185.4">97</text>
<text x="139" y="185.4">14</text>
<text x="139" y="182.9">16</text>
<text x="74.4" y="188">98</text>
<text x="139" y="188">12</text>
<text x="151.4" y="186.5">R63</text>
<text x="151.4" y="191.1">4.7K</text>
<text x="163.1" y="188.8">3.3V</text>
<text x="59.5" y="192.3">Y1</text>
<text x="71.6" y="193.1">CS8900A-CQ3</text>
<text x="91.4" y="193.6" transform="rotate(-90 91.4 193.6)">1</text>
<text x="94" y="194.9" transform="rotate(-90 94 194.9)">86</text>
<text x="96.5" y="194.9" transform="rotate(-90 96.5 194.9)">89</text>
<text x="99.1" y="194.9" transform="rotate(-90 99.1 194.9)">94</text>
<text x="101.6" y="194.9" transform="rotate(-90 101.6 194.9)">96</text>
<text x="106.7" y="193.6" transform="rotate(-90 106.7 193.6)">8</text>
<text x="109.2" y="194.9" transform="rotate(-90 109.2 194.9)">10</text>
<text x="111.8" y="194.9" transform="rotate(-90 111.8 194.9)">23</text>
<text x="114.3" y="194.9" transform="rotate(-90 114.3 194.9)">55</text>
<text x="116.8" y="194.9" transform="rotate(-90 116.8 194.9)">57</text>
<text x="119.4" y="194.9" transform="rotate(-90 119.4 194.9)">70</text>
<text x="58.4" y="200.4">20.0 MHz</text>
<text x="107.7" y="224.1">R117</text>
<text x="109.7" y="228.9">0</text>
<text x="300.2" y="243.6">THIRD ANGLE</text>
<text x="300.5" y="247.4">PROJECTION</text>
<text x="347.7" y="246.9">C</text>
<text x="351.6" y="247.2">2002 ALL RIGHTS RESERVED</text>
<text x="299.5" y="256.8">NOT SHOWN SHALL BE VERIFIED</text>
<text x="301.8" y="253.5">FEATURES AND DIMENSIONS</text>
<text x="301" y="260.1">IN THE DATABASE. DRAWING</text>
<text x="303.1" y="263.4">SHOULD NOT BE SCALED</text>
<text x="299.6" y="268.3">ENGR:</text>
<text x="342.2" y="266.7">SIZE</text>
<text x="356.9" y="266.7">DATE</text>
<text x="388.4" y="266.7">DRAWING NO.</text>
<text x="422.7" y="266.7">REV</text>
<text x="299.5" y="274.6">DRAWN:</text>
<text x="364.3" y="275.1">SCALE:</text>
<text x="374.4" y="275.1">NO SCALE</text>
</g>
<g font-size="2.3" fill="#333">
<text x="80" y="69.6">INTRQ1</text>
<text x="80" y="67.1">INTRQ0</text>
<text x="97.6" y="71.2" transform="rotate(-90 97.6 71.2)">AVDD</text>
<text x="100.1" y="71.2" transform="rotate(-90 100.1 71.2)">AVDD</text>
<text x="102.7" y="71.2" transform="rotate(-90 102.7 71.2)">AVDD</text>
<text x="107.8" y="71.4" transform="rotate(-90 107.8 71.4)">DVDD</text>
<text x="110.3" y="71.4" transform="rotate(-90 110.3 71.4)">DVDD</text>
<text x="112.8" y="71.4" transform="rotate(-90 112.8 71.4)">DVDD</text>
<text x="115.4" y="71.4" transform="rotate(-90 115.4 71.4)">DVDD</text>
<text x="129.7" y="69.6">EECS</text>
<text x="129.9" y="67.1">ELCS</text>
<text x="166.4" y="69.6">CS</text>
<text x="174.3" y="69.6">VCC</text>
<text x="80" y="72.2">INTRQ2</text>
<text x="80" y="74.7">INTRQ3</text>
<text x="121.9" y="74.7">EEDATAOUT</text>
<text x="124.5" y="77.3">EEDATAIN</text>
<text x="129.8" y="72.2">EESK</text>
<text x="166.4" y="72.2">CLK</text>
<text x="166.4" y="74.7">DI</text>
<text x="166.4" y="77.3">DO</text>
<text x="174.5" y="77.3">VSS</text>
<text x="174.5" y="72.2">NC1</text>
<text x="175.8" y="74.7">NC</text>
<text x="80" y="82.3">BSTATUSorHC1</text>
<text x="80" y="79.8">LINKLEDorHC0</text>
<text x="126.1" y="79.8">CHIPSEL</text>
<text x="80" y="90">SD0</text>
<text x="80" y="84.9">LANLED</text>
<text x="131.1" y="87.4">DO+</text>
<text x="131.7" y="84.9">DO-</text>
<text x="80" y="92.5">SD1</text>
<text x="80" y="95">SD2</text>
<text x="132.3" y="95">CI+</text>
<text x="132.9" y="92.5">CI-</text>
<text x="80" y="97.6">SD3</text>
<text x="80" y="100.1">SD4</text>
<text x="132.9" y="100.1">DI-</text>
<text x="80" y="102.7">SD5</text>
<text x="80" y="105.2">SD6</text>
<text x="80" y="107.7">SD7</text>
<text x="130.3" y="107.7">RXD-</text>
<text x="132.3" y="102.7">DI+</text>
<text x="80" y="112.8">SD09</text>
<text x="80" y="110.3">SD08</text>
<text x="129.8" y="110.3">RXD+</text>
<text x="80" y="117.9">SD11</text>
<text x="80" y="115.4">SD10</text>
<text x="130" y="117.9">TXD+</text>
<text x="130.6" y="115.4">TXD-</text>
<text x="80" y="125.5">SD14</text>
<text x="80" y="123">SD13</text>
<text x="80" y="120.4">SD12</text>
<text x="128.5" y="125.5">SLEEP</text>
<text x="80" y="128.1">SD15</text>
<text x="125" y="128.1">REFRESH</text>
<text x="129" y="130.6">MEMR</text>
<text x="80" y="133.1">SA0</text>
<text x="80" y="135.7">SA1</text>
<text x="128.4" y="133.1">MEMW</text>
<text x="129.7" y="135.7">SBHE</text>
<text x="80" y="138.2">SA2</text>
<text x="80" y="140.8">SA3</text>
<text x="80" y="143.3">SA4</text>
<text x="128.3" y="140.8">RESET</text>
<text x="131.2" y="138.2">AEN</text>
<text x="80" y="145.8">SA5</text>
<text x="80" y="148.4">SA6</text>
<text x="131.3" y="145.8">IOW</text>
<text x="131.8" y="148.4">IOR</text>
<text x="80" y="150.9">SA7</text>
<text x="80" y="153.5">SA8</text>
<text x="80" y="156">SA9</text>
<text x="125.4" y="150.9">IOCHRDY</text>
<text x="80" y="158.5">SA10</text>
<text x="80" y="161.1">SA11</text>
<text x="124.9" y="161.1">MEMCS16</text>
<text x="130" y="158.5">TEST</text>
<text x="80" y="163.6">SA12</text>
<text x="80" y="166.2">SA13</text>
<text x="127.8" y="163.6">IOCS16</text>
<text x="131.2" y="166.2">RES</text>
<text x="80" y="168.7">SA14</text>
<text x="80" y="171.2">SA15</text>
<text x="80" y="173.8">SA16</text>
<text x="126.2" y="173.8">DMARQ0</text>
<text x="127.9" y="168.7">CSOUT</text>
<text x="80" y="176.3">SA17</text>
<text x="80" y="178.9">SA18</text>
<text x="126.2" y="178.9">DMARQ2</text>
<text x="126.2" y="176.3">DMARQ1</text>
<text x="80" y="181.4">SA19</text>
<text x="126.4" y="183.9">DMACK0</text>
<text x="80" y="186.5">XTAL1</text>
<text x="80" y="189">XTAL2</text>
<text x="92.5" y="189.3" transform="rotate(-90 92.5 189.3)">AVSS</text>
<text x="95.1" y="189.3" transform="rotate(-90 95.1 189.3)">AVSS</text>
<text x="97.6" y="189.3" transform="rotate(-90 97.6 189.3)">AVSS</text>
<text x="100.1" y="189.3" transform="rotate(-90 100.1 189.3)">AVSS</text>
<text x="102.7" y="189.3" transform="rotate(-90 102.7 189.3)">AVSS</text>
<text x="107.8" y="189.3" transform="rotate(-90 107.8 189.3)">DVSS</text>
<text x="110.3" y="189.3" transform="rotate(-90 110.3 189.3)">DVSS</text>
<text x="112.8" y="189.3" transform="rotate(-90 112.8 189.3)">DVSS</text>
<text x="115.4" y="189.3" transform="rotate(-90 115.4 189.3)">DVSS</text>
<text x="117.9" y="189.3" transform="rotate(-90 117.9 189.3)">DVSS</text>
<text x="120.5" y="189.3" transform="rotate(-90 120.5 189.3)">DVSS</text>
<text x="126.4" y="189">DMACK2</text>
<text x="126.4" y="186.5">DMACK1</text>
</g>
<g font-size="1.8">
<text x="45.2" y="1.9">5</text>
<text x="130.6" y="1.9">4</text>
<text x="215.9" y="1.9">3</text>
<text x="301.3" y="1.9">2</text>
<text x="386.6" y="1.9">1</text>
<text x=".7" y="38.5">D</text>
<text x="429.9" y="38.5">D</text>
<text x=".7" y="107.1">C</text>
<text x="429.9" y="107.1">C</text>
<text x=".7" y="175.6">B</text>
<text x="429.9" y="175.6">B</text>
<text x=".7" y="244.2">A</text>
<text x="429.9" y="244.2">A</text>
<text x="45.2" y="278.8">5</text>
<text x="130.6" y="278.8">4</text>
<text x="215.9" y="278.8">3</text>
<text x="301.3" y="278.8">2</text>
<text x="386.6" y="278.8">1</text>
</g>
</svg>
